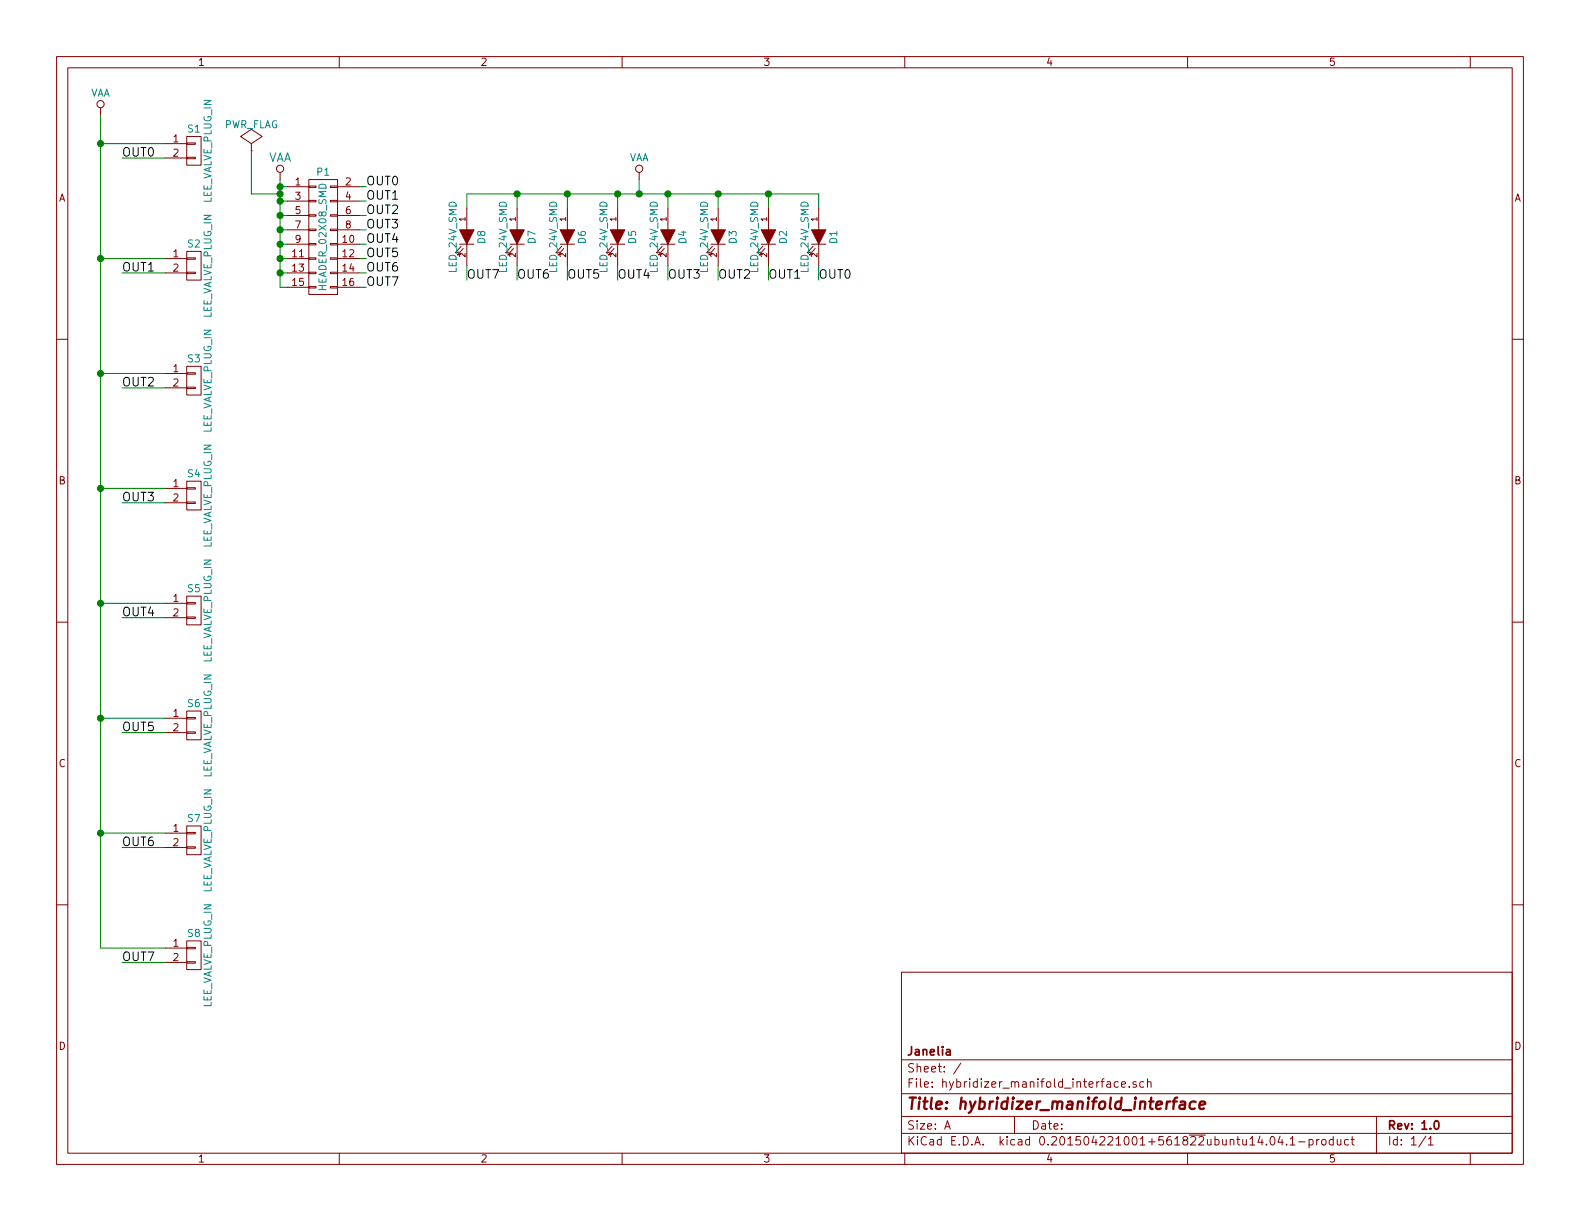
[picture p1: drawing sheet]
<svg xmlns="http://www.w3.org/2000/svg" width="279mm" height="216mm" viewBox="0 0 279 216" stroke-linecap="round" stroke-linejoin="round" font-family="sans-serif">
<g fill="none" stroke="#840000" stroke-width=".18">
<path d="M10 10h259.4v195.9h-259.4zM12 12h255.4v191.9h-255.4zM17.8 19.1v1.2M60 10v2M110 10v2M160 10v2M210 10v2M260 10v2M29.2 25.4h3.8M29.2 27.9h3.8M33 27.8h1.5v.3h-1.5zM33 25.3h1.5v.2h-1.5z"/>
<path d="M33 24.1h2.6v5.1h-2.6zM44.4 26.7h.1M44.4 25.4l2-1.3-2-1.2-1.9 1.2 1.9 1.3v1.3M49.5 30.5v1.3M50.8 33h3.8M50.8 35.6h3.8M50.8 38.1h3.8M54.6 38h1.3v.2h-1.3zM54.6 35.4h1.3v.3h-1.3zM54.6 32.9h1.3v.2h-1.3zM54.6 31.8h5.1v20.3h-5.1zM58.4 38h1.3v.2h-1.3z"/>
<path d="M58.4 35.4h1.3v.3h-1.3zM58.4 32.9h1.3v.2h-1.3zM59.7 33h3.8M59.7 35.6h3.8M59.7 38.1h3.8M82.5 36.8v3.8M91.4 36.8v3.8M100.3 36.8v3.8M109.2 36.8v3.8M113 30.5v1.3M118.1 36.8v3.8M127 36.8v3.8"/>
<path d="M135.9 36.8v3.8M144.8 36.8v3.8M10 60h2M29.2 45.7h3.8M29.2 48.3h3.8M33 48.1h1.5v.3h-1.5zM33 45.6h1.5v.2h-1.5zM33 44.5h2.6v5h-2.6zM50.8 40.6h3.8M50.8 43.2h3.8M50.8 45.7h3.8M50.8 48.3h3.8"/>
<path d="M50.8 50.8h3.8M54.6 50.7h1.3v.2h-1.3zM54.6 48.1h1.3v.3h-1.3zM54.6 45.6h1.3v.2h-1.3zM54.6 43.1h1.3v.2h-1.3zM54.6 40.5h1.3v.3h-1.3zM58.4 50.7h1.3v.2h-1.3zM58.4 48.1h1.3v.3h-1.3zM58.4 45.6h1.3v.2h-1.3zM58.4 43.1h1.3v.2h-1.3zM58.4 40.5h1.3v.3h-1.3zM59.7 40.6h3.8"/>
<path d="M59.7 43.2h3.8M59.7 45.7h3.8M59.7 48.3h3.8M59.7 50.8h3.8M81.3 43.2h2.5M81.9 43.9l-1 1.2 .6-.1M82.5 43.2v3.8M90.2 43.2h2.5M90.8 43.9l-1 1.2 .6-.1M91.4 43.2v3.8M99.1 43.2h2.5M99.7 43.9l-1 1.2 .6-.1"/>
<path d="M100.3 43.2v3.8M107.9 43.2h2.6M108.6 43.9l-1 1.2 .6-.1M109.2 43.2v3.8M116.8 43.2h2.6M117.5 43.9l-1 1.2 .6-.1M118.1 43.2v3.8M125.7 43.2h2.6M126.4 43.9l-1.1 1.2 .7-.1M127 43.2v3.8M134.6 43.2h2.6M135.3 43.9l-1.1 1.2 .7-.1"/>
<path d="M135.9 43.2v3.8M143.5 43.2h2.5M144.1 43.9l-1 1.2 .7-.1M144.8 43.2v3.8M267.4 60h2M29.2 66h3.8M29.2 68.6h3.8M33 68.5h1.5v.2h-1.5zM33 65.9h1.5v.3h-1.5zM33 64.8h2.6v5.1h-2.6zM29.2 86.4h3.8M29.2 88.9h3.8"/>
<path d="M33 88.8h1.5v.2h-1.5zM33 86.2h1.5v.3h-1.5zM33 85.1h2.6v5.1h-2.6zM10 110h2M29.2 106.7h3.8M29.2 109.2h3.8M33 109.1h1.5v.2h-1.5zM33 106.6h1.5v.2h-1.5zM33 105.4h2.6v5.1h-2.6zM267.4 110h2M29.2 127h3.8M29.2 129.5h3.8"/>
<path d="M33 129.4h1.5v.3h-1.5zM33 126.9h1.5v.2h-1.5zM33 125.7h2.6v5.1h-2.6zM10 160h2M29.2 147.3h3.8M29.2 149.9h3.8M33 149.7h1.5v.3h-1.5zM33 147.2h1.5v.2h-1.5zM33 146.1h2.6v5h-2.6zM267.4 160h2M29.2 167.6h3.8M29.2 170.2h3.8"/>
<path d="M33 170.1h1.5v.2h-1.5zM33 167.5h1.5v.3h-1.5zM33 166.4h2.6v5.1h-2.6zM159.4 171.9h108v32h-108zM159.4 197.4h108M159.4 193.4h108M159.4 187.4h108M167.1 199.7l.4-1.5 .5 1.5M167.2 199.2h.7M169.9 188l-1.3 1.9M179.4 197.4v3M197.7 191.3h-.4l-.3 .2 .1 .6 .2 .2 .4-.1"/>
<path d="M198.3 191.8l.7-.2v-.3h-.4l-.3 .2 .1 .7h.6M199.7 192.1v.2M200.9 191.3a.37 .37 0 0 0-.6 .2l.1 .2 .5 .1 .1 .2-.2 .3-.5-.1M202.3 191.3h-.5l-.3 .2 .1 .6 .2 .2 .5-.1M202.9 191.4l.2-.1h.4l.1 1M202.9 190.8v1.5M243.4 197.4v6.5M60 203.9v2M110 203.9v2M159.4 200.4h108M160 203.9v2M210 203.9v2"/>
<path d="M224.8 201h.1a.81 .81 0 0 1 .6 .6 .81 .81 0 0 1-.3 .8l-.1 .1a.8 .8 0 0 1-.6-.7 .8 .8 0 0 1 .3-.8zM226.4 200.9l-.4 1.1h.9M226.7 201.5v1M227.5 202.3v.2M228.1 201.4l.5-.4v1.5M228.1 202.5h.9M229.6 201.9h1.2M231.5 201.5h.4l.3 .3-.1 .6h-.6M231.5 201.5v1.5M232.8 201.5v1M233.3 201.5l-.5 .3M233.8 201.6l.2-.1 .4 .1 .1 .6-.1 .2-.4 .1-.2-.2z"/>
<path d="M235.8 201.5h-.5l-.2 .3v.5l.2 .2 .5-.1M235.8 201v1.5M236.5 201.5l.1 .9 .3 .1 .2-.2M237.1 201.5v1M238.5 201.5h-.5l-.3 .3 .1 .5 .2 .2 .5-.1M238.9 201.5h.6M239.1 201v1.3l.4 .2M252.1 200.9l-1.2 1.9M252.6 201.4l.4-.4v1.5M252.6 202.5h.8M260 203.9v2"/>
<circle cx="17.8" cy="18.4" r=".63"/>
<circle cx="49.5" cy="29.8" r=".63"/>
<circle cx="113" cy="29.8" r=".63"/>
</g>
<path d="M253.7 198.3l.2-.1a.81 .81 0 0 1 .6 .6 .81 .81 0 0 1-.2 .8l-.2 .1a.79 .79 0 0 1-.4-1.4z" fill="none" stroke="#840000" stroke-width=".3"/>
<path d="M208.8 194.8h.7v1.3M209.6 195.2l-.7 .1a.4 .4 0 0 0-.4 .4 .4 .4 0 0 0 .3 .4l.7-.1M211.4 194.8a.7 .7 0 0 0-1 .3v.8l.3 .2 .6-.1M212.1 195.4l1-.2v-.4h-.8l-.2 1 .2 .3 .6-.1" fill="none" stroke="#840000" stroke-width=".41"/>
<g fill="none" stroke="#008400" stroke-width=".18">
<path d="M17.8 20.3v147.3h11.4M17.8 25.4h11.4M21.6 27.9h7.6M44.4 26.7v7.6h5.1M49.5 33h1.3M49.5 35.6h1.3M49.5 38.1h1.3M49.5 31.8v19h1.3M63.5 33h1.3M63.5 35.6h1.3M63.5 38.1h1.3M82.5 36.8v-2.5h62.3v2.5"/>
<path d="M91.4 34.3v2.5M100.3 34.3v2.5M109.2 34.3v2.5M113 31.8v2.5M118.1 34.3v2.5M127 34.3v2.5M135.9 34.3v2.5M17.8 45.7h11.4M21.6 48.3h7.6M49.5 40.6h1.3M49.5 43.2h1.3M49.5 45.7h1.3"/>
<path d="M49.5 48.3h1.3M63.5 40.6h1.3M63.5 43.2h1.3M63.5 45.7h1.3M63.5 48.3h1.3M63.5 50.8h1.3M17.8 66h11.4M21.6 68.6h7.6M17.8 86.4h11.4M21.6 88.9h7.6M17.8 106.7h11.4M21.6 109.2h7.6"/>
<path d="M17.8 127h11.4M21.6 129.5h7.6M17.8 147.3h11.4M21.6 149.9h7.6M21.6 170.2h7.6"/>
</g>
<g fill="#008400" stroke="#008400" stroke-width=".25">
<circle cx="49.5" cy="33" r=".51"/>
<circle cx="49.5" cy="48.3" r=".51"/>
<circle cx="49.5" cy="45.7" r=".51"/>
<circle cx="49.5" cy="43.2" r=".51"/>
<circle cx="49.5" cy="40.6" r=".51"/>
<circle cx="49.5" cy="38.1" r=".51"/>
<circle cx="49.5" cy="35.6" r=".51"/>
<circle cx="127" cy="34.3" r=".51"/>
<circle cx="135.9" cy="34.3" r=".51"/>
<circle cx="109.2" cy="34.3" r=".51"/>
<circle cx="100.3" cy="34.3" r=".51"/>
<circle cx="17.8" cy="25.4" r=".51"/>
<circle cx="17.8" cy="45.7" r=".51"/>
<circle cx="17.8" cy="66" r=".51"/>
<circle cx="17.8" cy="86.4" r=".51"/>
<circle cx="17.8" cy="106.7" r=".51"/>
<circle cx="17.8" cy="127" r=".51"/>
<circle cx="17.8" cy="147.3" r=".51"/>
<circle cx="91.4" cy="34.3" r=".51"/>
<circle cx="49.5" cy="34.3" r=".51"/>
<circle cx="113" cy="34.3" r=".51"/>
<circle cx="118.1" cy="34.3" r=".51"/>
</g>
<g fill="#840000" stroke="#840000" stroke-width=".18">
<path d="M143.5 40.6h2.5l-1.2 2.6z"/>
<path d="M134.6 40.6h2.6l-1.3 2.6z"/>
<path d="M125.7 40.6h2.6l-1.3 2.6z"/>
<path d="M116.8 40.6h2.6l-1.3 2.6z"/>
<path d="M107.9 40.6h2.6l-1.3 2.6z"/>
<path d="M99.1 40.6h2.5l-1.3 2.6z"/>
<path d="M90.2 40.6h2.5l-1.3 2.6z"/>
<path d="M81.3 40.6h2.5l-1.3 2.6z"/>
</g>
<text font-size="2.8" fill="#840000" x="160.4" y="196.2">Title: hybridizer_manifold_interface</text>
<g font-size="2.1">
<text x="21.6" y="27.7">OUT0</text>
<text x="64.8" y="32.8">OUT0</text>
<text x="64.8" y="35.3">OUT1</text>
<text x="64.8" y="37.8">OUT2</text>
<text x="64.8" y="40.4">OUT3</text>
<text x="64.8" y="42.9">OUT4</text>
<text x="64.8" y="45.5">OUT5</text>
<text x="21.6" y="48">OUT1</text>
<text x="64.8" y="48">OUT6</text>
<text x="64.8" y="50.5">OUT7</text>
<text x="82.5" y="49.3">OUT7</text>
<text x="91.4" y="49.3">OUT6</text>
<text x="100.3" y="49.3">OUT5</text>
<text x="109.2" y="49.3">OUT4</text>
<text x="118.1" y="49.3">OUT3</text>
<text x="127" y="49.3">OUT2</text>
<text x="135.9" y="49.3">OUT1</text>
<text x="144.8" y="49.3">OUT0</text>
<text x="21.6" y="68.3">OUT2</text>
<text x="21.6" y="88.6">OUT3</text>
<text x="21.6" y="109">OUT4</text>
<text x="21.6" y="129.3">OUT5</text>
<text x="21.6" y="149.6">OUT6</text>
<text x="21.6" y="169.9">OUT7</text>
</g>
<text font-size="2.1" fill="#008484" x="47.3" y="28.6">VAA</text>
<g font-size="2.1" fill="#840000">
<text x="160.4" y="189.6">Sheet: /</text>
<text x="160.4" y="186.6">Janelia</text>
<text x="160.4" y="192.3">File: hybridizer_manifold_interface.sch</text>
<text x="160.4" y="202.5">KiCad E.D.A. kicad 0.201504221001+561822ubuntu14.04.1-product</text>
<text x="160.4" y="199.7">Size: A</text>
<text x="182.4" y="199.7">Date:</text>
<text x="245.4" y="199.7">Rev: 1.0</text>
<text x="245.4" y="202.5">Id: 1/1</text>
</g>
<g font-size="1.8" fill="#840000">
<text x="35" y="11.6">1</text>
<text x="85" y="11.6">2</text>
<text x="135" y="11.6">3</text>
<text x="185" y="11.6">4</text>
<text x="235" y="11.6">5</text>
<text x="30.6" y="25.1">1</text>
<text x="30.6" y="27.7">2</text>
<text x="10.4" y="35.6">A</text>
<text x="52.2" y="32.8">1</text>
<text x="52.2" y="35.3">3</text>
<text x="61.1" y="32.8">2</text>
<text x="61.1" y="35.3">4</text>
<text x="267.8" y="35.6">A</text>
<text x="52.2" y="37.8">5</text>
<text x="52.2" y="40.4">7</text>
<text x="61.1" y="37.8">6</text>
<text x="61.1" y="40.4">8</text>
<text x="30.6" y="45.5">1</text>
<text x="51.7" y="45.5">11</text>
<text x="52.2" y="42.9">9</text>
<text x="60.6" y="42.9">10</text>
<text x="60.6" y="45.5">12</text>
<text x="30.6" y="48">2</text>
<text x="51.7" y="48">13</text>
<text x="51.7" y="50.5">15</text>
<text x="60.6" y="48">14</text>
<text x="60.6" y="50.5">16</text>
<text x="30.6" y="65.8">1</text>
<text x="30.6" y="68.3">2</text>
<text x="10.4" y="85.6">B</text>
<text x="30.6" y="86.1">1</text>
<text x="30.6" y="88.6">2</text>
<text x="267.8" y="85.6">B</text>
<text x="30.6" y="106.4">1</text>
<text x="30.6" y="109">2</text>
<text x="30.6" y="126.7">1</text>
<text x="30.6" y="129.3">2</text>
<text x="10.4" y="135.6">C</text>
<text x="267.8" y="135.6">C</text>
<text x="30.6" y="147.1">1</text>
<text x="30.6" y="149.6">2</text>
<text x="30.6" y="167.4">1</text>
<text x="30.6" y="169.9">2</text>
<text x="10.4" y="185.6">D</text>
<text x="267.8" y="185.6">D</text>
<text x="35" y="205.5">1</text>
<text x="85" y="205.5">2</text>
<text x="135" y="205.5">3</text>
<text x="185" y="205.5">4</text>
<text x="235" y="205.5">5</text>
</g>
<g font-size="1.8" fill="#008484">
<text x="15.9" y="17.1">VAA</text>
<text x="33.2" y="23.4">S1</text>
<text x="39.5" y="22.7">PWR_FLAG</text>
<text x="111.2" y="28.5">VAA</text>
<text x="56.1" y="31">P1</text>
<text x="37.4" y="36.1" transform="rotate(-90 37.4 36.1)">LEE_VALVE_PLUG_IN</text>
<text x="33.2" y="43.7">S2</text>
<text x="85.8" y="43" transform="rotate(-90 85.8 43)">D8</text>
<text x="94.7" y="43" transform="rotate(-90 94.7 43)">D7</text>
<text x="103.6" y="43" transform="rotate(-90 103.6 43)">D6</text>
<text x="112.5" y="43" transform="rotate(-90 112.5 43)">D5</text>
<text x="121.4" y="43" transform="rotate(-90 121.4 43)">D4</text>
<text x="130.3" y="43" transform="rotate(-90 130.3 43)">D3</text>
<text x="139.1" y="43" transform="rotate(-90 139.1 43)">D2</text>
<text x="148" y="43" transform="rotate(-90 148 43)">D1</text>
<text x="57.7" y="51.2" transform="rotate(-90 57.7 51.2)">HEADER_02X08_SMD</text>
<text x="80.7" y="48.2" transform="rotate(-90 80.7 48.2)">LED_24V_SMD</text>
<text x="89.6" y="48.2" transform="rotate(-90 89.6 48.2)">LED_24V_SMD</text>
<text x="98.5" y="48.2" transform="rotate(-90 98.5 48.2)">LED_24V_SMD</text>
<text x="107.4" y="48.2" transform="rotate(-90 107.4 48.2)">LED_24V_SMD</text>
<text x="116.3" y="48.2" transform="rotate(-90 116.3 48.2)">LED_24V_SMD</text>
<text x="125.2" y="48.2" transform="rotate(-90 125.2 48.2)">LED_24V_SMD</text>
<text x="134.1" y="48.2" transform="rotate(-90 134.1 48.2)">LED_24V_SMD</text>
<text x="143" y="48.2" transform="rotate(-90 143 48.2)">LED_24V_SMD</text>
<text x="37.4" y="56.5" transform="rotate(-90 37.4 56.5)">LEE_VALVE_PLUG_IN</text>
<text x="33.2" y="64.1">S3</text>
<text x="37.4" y="76.8" transform="rotate(-90 37.4 76.8)">LEE_VALVE_PLUG_IN</text>
<text x="33.2" y="84.4">S4</text>
<text x="37.4" y="97.1" transform="rotate(-90 37.4 97.1)">LEE_VALVE_PLUG_IN</text>
<text x="33.2" y="104.7">S5</text>
<text x="37.4" y="117.4" transform="rotate(-90 37.4 117.4)">LEE_VALVE_PLUG_IN</text>
<text x="33.2" y="125">S6</text>
<text x="37.4" y="137.7" transform="rotate(-90 37.4 137.7)">LEE_VALVE_PLUG_IN</text>
<text x="33.2" y="145.3">S7</text>
<text x="37.4" y="158.1" transform="rotate(-90 37.4 158.1)">LEE_VALVE_PLUG_IN</text>
<text x="33.2" y="165.7">S8</text>
<text x="37.4" y="178.4" transform="rotate(-90 37.4 178.4)">LEE_VALVE_PLUG_IN</text>
</g>
<g font-size="1.4" fill="#840000">
<text x="82.3" y="39.1" transform="rotate(-90 82.3 39.1)">1</text>
<text x="91.2" y="39.1" transform="rotate(-90 91.2 39.1)">1</text>
<text x="100.1" y="39.1" transform="rotate(-90 100.1 39.1)">1</text>
<text x="109" y="39.1" transform="rotate(-90 109 39.1)">1</text>
<text x="117.9" y="39.1" transform="rotate(-90 117.9 39.1)">1</text>
<text x="126.7" y="39.1" transform="rotate(-90 126.7 39.1)">1</text>
<text x="135.6" y="39.1" transform="rotate(-90 135.6 39.1)">1</text>
<text x="144.5" y="39.1" transform="rotate(-90 144.5 39.1)">1</text>
<text x="82.3" y="45.5" transform="rotate(-90 82.3 45.5)">2</text>
<text x="91.2" y="45.5" transform="rotate(-90 91.2 45.5)">2</text>
<text x="100.1" y="45.5" transform="rotate(-90 100.1 45.5)">2</text>
<text x="109" y="45.5" transform="rotate(-90 109 45.5)">2</text>
<text x="117.9" y="45.5" transform="rotate(-90 117.9 45.5)">2</text>
<text x="126.7" y="45.5" transform="rotate(-90 126.7 45.5)">2</text>
<text x="135.6" y="45.5" transform="rotate(-90 135.6 45.5)">2</text>
<text x="144.5" y="45.5" transform="rotate(-90 144.5 45.5)">2</text>
</g>
</svg>
